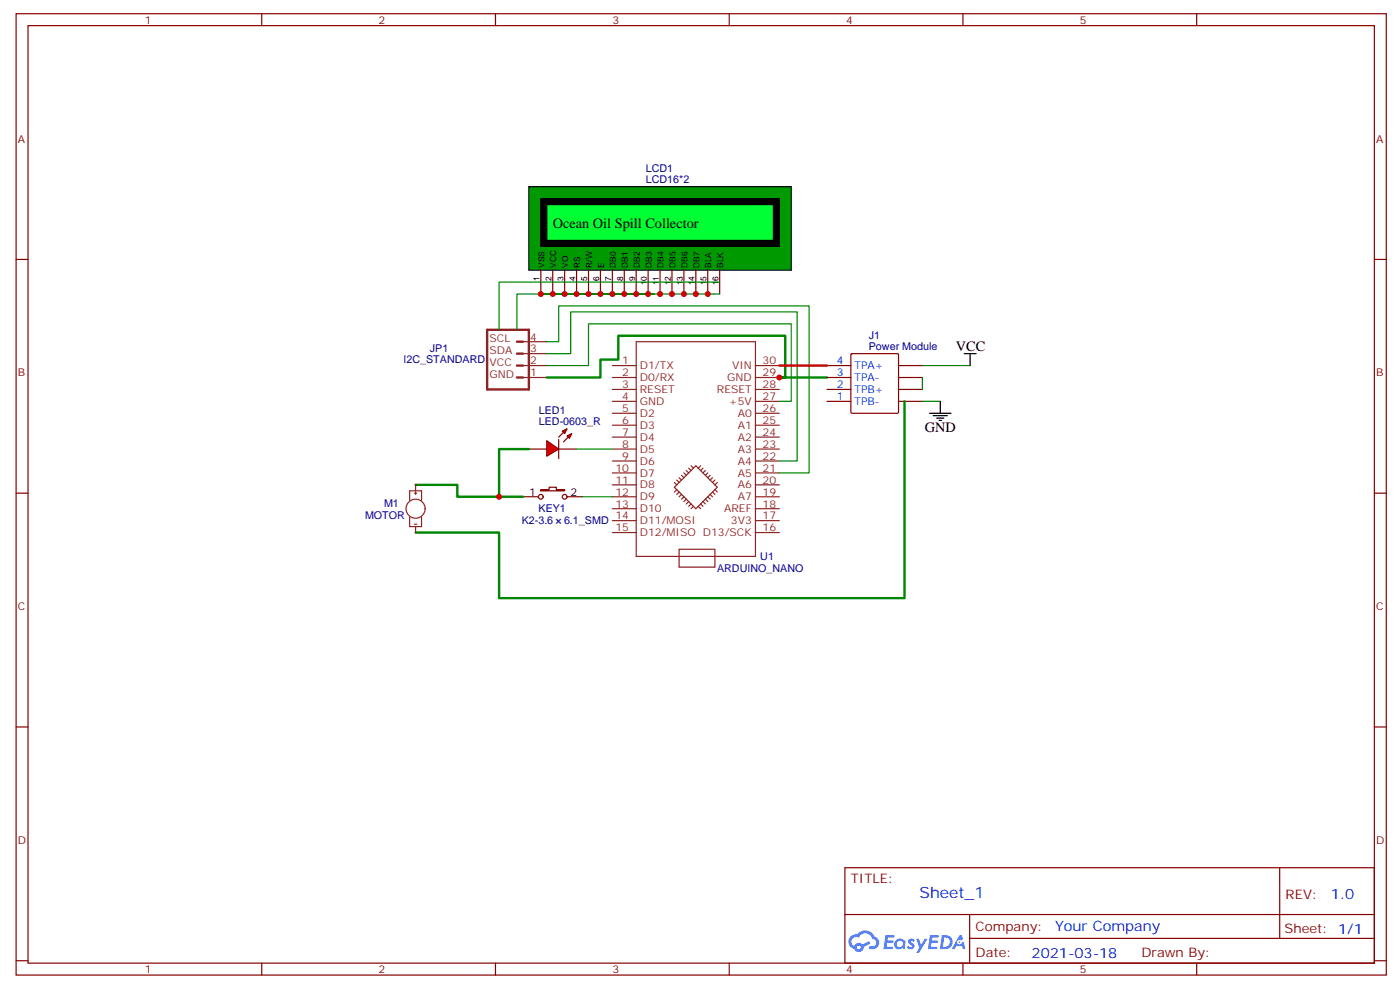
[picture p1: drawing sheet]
<svg xmlns="http://www.w3.org/2000/svg" width="414mm" height="292mm" viewBox="0 0 414 292" stroke-linecap="round" stroke-linejoin="round" font-family="sans-serif">
<g fill="none" stroke="#870000" stroke-width=".35">
<path d="M4.8 4.1h405.3v284.3h-405.3zM8.3 7.6h398.3v277.3h-398.3zM77.4 4.1v3.5M146.6 4.1v3.5M215.7 4.1v3.5M284.9 4.1v3.5M354 4.1v3.5M4.8 76.7h3.5M406.6 76.7h3.5M4.8 145.9h3.5M406.6 145.9h3.5M4.8 215h3.5"/>
<path d="M406.6 215h3.5M249.9 256.6h156.7v28.3h-156.7zM378.6 256.7v20.8M250 270.5h156.4M286.9 277.5h119.5M286.9 270.5v14.1M4.8 284.2h3.5M77.4 284.9v3.5M146.6 284.9v3.5M215.7 284.9v3.5M284.9 284.9v3.5M354 284.9v3.5"/>
<path d="M406.6 284.2h3.5"/>
</g>
<g fill="#5487ff">
<path d="M268.9 277.8a1.22 1.22 0 0 1 1.7 .3l-.3 .6a.47 .47 0 0 0-.4-.4 .47 .47 0 0 0-.5 .1l.2 .3a1.14 1.14 0 0 1 .7 1.7 1.14 1.14 0 0 1-1.9 0l-.2-.2 .5-.5 .7 .4a.29 .29 0 0 0 .4-.2 .29 .29 0 0 0-.3-.4 1.04 1.04 0 0 1-.6-1.7z"/>
<path d="M261.9 276.6h2.4l.3 .2-.1 .5h-1.8l-.2 .9h1.6l.3 .3-.4 .4h-1.6l-.1 1.1 1.7 .1 .2 .3-.2 .3h-2.7z"/>
<path d="M275.1 276.6h2.3l.4 .2-.2 .5h-1.8l-.1 .9h1.5l.3 .3-.4 .4h-1.5l-.2 1.1 1.7 .1 .2 .3-.2 .3h-2.6z"/>
<path d="M283.8 276.6h.7l.4 1.2-.6 .3a.69 .69 0 0 0-1.1 .3 .69 .69 0 0 0 .5 1 .69 .69 0 0 0 .9-.6l.4-.3 .6 2.2h-.8l-.2-.9h-1.7l-.5 .9h-.9z"/>
<path d="M271.1 277.7h.7l.7 1.8 1.1-1.8h.8l-2.5 4.1h-.9l1-1.5z"/>
<path d="M278.6 276.6l-.6 4.1h1.4a2.11 2.11 0 0 0 2.4-2.1 2.11 2.11 0 0 0-2.5-2zM279.3 277.3a1.39 1.39 0 0 1 1.7 1.4 1.39 1.39 0 0 1-1.8 1.3h-.2z"/>
<path d="M264.9 278.2a1.54 1.54 0 0 0 0 2.1 1.54 1.54 0 0 0 2.1 .2l.6 .2 .3-2.3-.1-.2-.5-.1a1.49 1.49 0 0 0-2.4 .1zM265.2 279.2a.95 .95 0 0 1 1.9 0 .95 .95 0 0 1-1.9 0z"/>
<path d="M251.6 276.9a2.18 2.18 0 0 0 1.1 3.8 1.44 1.44 0 0 0 1.7 .9 1.44 1.44 0 0 0 1.1-1.5l2-1-.4-.7-1.9 .9a1.47 1.47 0 0 0-2.5 .5 1.39 1.39 0 0 1-.6-2 1.39 1.39 0 0 1 2-.4 2.12 2.12 0 0 1 2.1-1.3 2.12 2.12 0 0 1 1.9 1.6 1.14 1.14 0 0 1 1.1 1.5 1.14 1.14 0 0 1-1.6 .7 .43 .43 0 0 0-.6 .3 .43 .43 0 0 0 .4 .5 1.98 1.98 0 0 0 2.6-1.2 1.98 1.98 0 0 0-1.3-2.5 3.1 3.1 0 0 0-5.2-.7l-.9 .1zM253.5 280.2a.55 .55 0 0 1 1.1 0 .55 .55 0 0 1-1.1 0z"/>
<circle cx="283.9" cy="278.7" r=".26"/>
</g>
<g fill="none" stroke="#8c2424" stroke-width=".35">
<path d="M181.2 118.7h7M181.2 115.2h7M181.2 111.7h7M181.2 108.1h7M188.2 101.1h35.3v63.5h-35.3zM223.5 118.7h7M223.5 115.2h7M223.5 111.7h7M223.5 108.1h7M181.2 139.9h7M181.2 136.3h7M181.2 132.8h7"/>
<path d="M181.2 129.3h7M181.2 125.8h7M181.2 122.2h7M202.3 139.9l.7 .7M203 139.2l.7 .7M203.7 138.5l.7 .7M204.4 137.8l.7 .7M207.3 137.8l-.7 .7M208 138.5l-.7 .7M208.7 139.2l-.7 .7M209.4 139.9l-.7 .7M223.5 139.9h7"/>
<path d="M223.5 136.3h7M223.5 132.8h7M223.5 129.3h7M223.5 125.8h7M223.5 122.2h7M181.2 154h7M181.2 150.5h7M181.2 146.9h7M181.2 143.4h7M181.2 157.5h7M199.5 144.1l6.3-6.3 6.4 6.3-6.4 6.4zM199.5 142.7l.7 .7"/>
<path d="M200.2 142l.7 .7M200.2 144.8l-.7 .7M200.9 141.3l.7 .7M200.9 145.5l-.7 .7M201.6 140.6l.7 .7M201.6 146.2l-.7 .7M202.3 146.9l-.7 .7M203 147.6l-.7 .7M203.7 148.3l-.7 .7M204.4 149l-.7 .8M205.1 149.8l-.7 .7M206.6 149.8l.7 .7"/>
<path d="M207.3 149l.7 .8M208 148.3l.7 .7M208.7 147.6l.7 .7M209.4 146.9l.7 .7M210.1 146.2l.7 .7M210.1 140.6l-.7 .7M210.8 145.5l.7 .7M210.8 141.3l-.7 .7M211.5 144.8l.7 .7M211.5 142l-.7 .7M212.2 142.7l-.7 .7M223.5 154h7"/>
<path d="M223.5 150.5h7M223.5 146.9h7M223.5 143.4h7M223.5 157.5h7M200.9 162.5h10.6v5.2h-10.6z"/>
</g>
<g fill="#f00" stroke="#870000" stroke-width=".35">
<path d="M161.7 130.4l3.6 2.4-3.6 2.1z"/>
<path d="M165.3 130v5.6z"/>
</g>
<g fill="#870000" stroke="#870000" stroke-width=".35">
<path d="M166.7 127.9l-1.4 1.4z"/>
<path d="M166.7 130.7l1.4-1.4z"/>
</g>
<g fill="#f00" stroke="#870000" stroke-width=".35">
<path d="M166.3 127.5l1.4-.7-.7 1.4z"/>
<path d="M167.7 128.9l1.5-.7-.7 1.4z"/>
</g>
<g fill="none" stroke="#870000" stroke-width=".35">
<path d="M156.5 132.8h5.2M165.3 132.8h5.3M154.7 146.9h4.6M160 144.8h2.5v-.7h2.1v.7h2.4v.4h-7zM167.7 146.9h4.6"/>
<circle cx="160" cy="146.9" r=".71"/>
<circle cx="167" cy="146.9" r=".71"/>
</g>
<path d="M170.6 132.8h10.6M172.3 146.9h8.9" fill="none" stroke="#008700" stroke-width=".35"/>
<path d="M156.5 55.2h77.6v24.7h-77.6z" fill="#090" stroke="#000" stroke-width=".35"/>
<g fill="none" stroke="#870000" stroke-width=".35">
<path d="M160 79.9v7.1M163.5 79.9v7.1M167 79.9v7.1M170.6 79.9v7.1M174.1 79.9v7.1M177.6 79.9v7.1M181.2 79.9v7.1M184.7 79.9v7.1M188.2 79.9v7.1M191.7 79.9v7.1M195.3 79.9v7.1M198.8 79.9v7.1"/>
<path d="M202.3 79.9v7.1M205.8 79.9v7.1M209.4 79.9v7.1M212.9 79.9v7.1"/>
</g>
<path d="M160 58.7h70.5v14.1h-70.5z" fill="#000" stroke="#000" stroke-width=".35"/>
<path d="M161.7 60.5h67.1v10.6h-67.1z" fill="none" stroke="#000" stroke-width=".35"/>
<path d="M161.7 60.5h67.1v10.6h-67.1z" fill="#0f3" stroke="#000" stroke-width=".35"/>
<path d="M144.1 97.5h12.4v17.7h-12.4zM152.9 104.6h1.8M152.9 108.1h1.8M152.9 111.7h1.8M152.9 101.1h1.8" fill="none" stroke="#8c2424" stroke-width=".71"/>
<path d="M154.7 111.7h7M154.7 108.1h7M154.7 104.6h7M154.7 101.1h7" fill="none" stroke="#8c2424" stroke-width=".35"/>
<path d="M160 87h-7.1v10.5M193.5 87h-33.5h52.9M212.9 83.4h-65.3v14.1M161.7 104.6h7.1v-12.3h67v44h-5.3M161.7 101.1h3.6v-10.6h74.1v49.4h-8.9M161.7 108.1h12.4v-12.3h60v22.9h-3.6M272.9 108.1h14.1M272.9 111.7v3.5M272.9 118.7h5.3" fill="none" stroke="#008700" stroke-width=".35"/>
<path d="M161.7 111.7h15.9v-5.3h5.3v-7.1h49.4v12.4h-1.8h14.2" fill="none" stroke="#008700" stroke-width=".71"/>
<path d="M244.7 118.7h7M244.7 115.2h7M244.7 111.7h7M244.7 108.1h7M251.8 104.8l.3-.2h13.4l.3 .2v17.1l-.2 .3h-13.5l-.3-.2zM265.8 118.7h7.1M265.8 115.2h7.1M265.8 111.7h7.1M265.8 108.1h7.1" fill="none" stroke="#870000" stroke-width=".35"/>
<path d="M230.5 108.1h14.2z" fill="#900" stroke="#f00" stroke-width=".71"/>
<path d="M278.2 118.7v3.5M285.2 104.6h3.5M287 104.6v3.5M275 122.2h6.3M276 122.9h4.3M277.1 123.6h2.1M277.8 124.4h.7" fill="none" stroke="#000" stroke-width=".35"/>
<path d="M267.6 118.7v58.2h-120v-19.4h-24.7M156.5 132.8h-8.9v14.1h7.1M122.9 143.4h12.4v3.5h12.3" fill="none" stroke="#008700" stroke-width=".71"/>
<g fill="none" stroke="#8c2424" stroke-width=".35">
<path d="M121.2 148v-2.8h3.5v2.8M121.2 152.9v2.9h3.5v-2.9M122.6 145.9h.7M122.6 155h.7M122.9 143.4v1.8M122.9 145.5v.7M122.9 155.8v1.7"/>
<circle cx="122.9" cy="150.5" r="2.82"/>
</g>
<g fill="#8c2424">
<circle cx="122.9" cy="143.4" r=".18"/>
<circle cx="122.9" cy="157.5" r=".18"/>
</g>
<g fill="#c00">
<circle cx="202.3" cy="87" r=".88"/>
<circle cx="205.8" cy="87" r=".88"/>
<circle cx="160" cy="87" r=".88"/>
<circle cx="163.5" cy="87" r=".88"/>
<circle cx="167" cy="87" r=".88"/>
<circle cx="170.6" cy="87" r=".88"/>
<circle cx="174.1" cy="87" r=".88"/>
<circle cx="177.6" cy="87" r=".88"/>
<circle cx="181.2" cy="87" r=".88"/>
<circle cx="184.7" cy="87" r=".88"/>
<circle cx="188.2" cy="87" r=".88"/>
<circle cx="191.7" cy="87" r=".88"/>
<circle cx="195.3" cy="87" r=".88"/>
<circle cx="198.8" cy="87" r=".88"/>
<circle cx="209.4" cy="87" r=".88"/>
<circle cx="230.5" cy="111.7" r=".88"/>
<circle cx="147.6" cy="146.9" r=".88"/>
</g>
<text font-size="4.6" fill="#00f" x="272" y="265.7">Sheet_1</text>
<g font-size="4.2">
<text x="163.5" y="67.6">Ocean Oil Spill Collector</text>
<text x="282.8" y="103.9">VCC</text>
<text x="273.6" y="127.9">GND</text>
</g>
<g font-size="4.2" fill="#00f">
<text x="393.7" y="265.9">1.0</text>
<text x="312.1" y="275.5">Your Company</text>
<text x="305.2" y="283.3">2021-03-18</text>
</g>
<g font-size="3.9" fill="#800">
<text x="251.7" y="261.2">TITLE:</text>
<text x="380.3" y="265.9">REV:</text>
<text x="288.6" y="275.4">Company:</text>
<text x="380" y="276">Sheet: 1/1</text>
<text x="288.6" y="283.1">Date:</text>
<text x="337.7" y="283.2">Drawn By:</text>
</g>
<g font-size="3.2" fill="#800">
<text x="42.9" y="7.1">1</text>
<text x="112" y="7.1">2</text>
<text x="181.2" y="7.1">3</text>
<text x="250.3" y="7.1">4</text>
<text x="319.4" y="7.1">5</text>
<text x="5.3" y="42.2">A</text>
<text x="407.1" y="42.2">A</text>
<text x="5.3" y="111.3">B</text>
<text x="407.1" y="111.3">B</text>
<text x="5.3" y="180.4">C</text>
<text x="407.1" y="180.4">C</text>
<text x="5.3" y="249.6">D</text>
<text x="407.1" y="249.6">D</text>
<text x="42.9" y="287.9">1</text>
<text x="112" y="287.9">2</text>
<text x="181.2" y="287.9">3</text>
<text x="250.3" y="287.9">4</text>
<text x="319.4" y="287.9">5</text>
</g>
<g font-size="3.2" fill="#000080">
<text x="191.1" y="50.9">LCD1</text>
<text x="191.1" y="54.2">LCD16*2</text>
<text x="257" y="100.2">J1</text>
<text x="119.4" y="107.5">I2C_STANDARD</text>
<text x="127.2" y="104">JP1</text>
<text x="257" y="103.4">Power Module</text>
<text x="159.4" y="125.8">LED-0603_R</text>
<text x="159.4" y="122.5">LED1</text>
<text x="113.6" y="149.8">M1</text>
<text x="108" y="153.4">MOTOR</text>
<text x="154.3" y="155">K2-3.6</text>
<text x="159.3" y="151.5">KEY1</text>
<text x="166.9" y="155">6.1_SMD</text>
<text x="224.9" y="165.7">U1</text>
<text x="212.1" y="169.2">ARDUINO_NANO</text>
</g>
<g font-size="3.2" fill="#8d2323">
<text x="144.8" y="101.1">SCL</text>
<text x="156.8" y="100.7">4</text>
<text x="144.8" y="104.6">SDA</text>
<text x="156.8" y="107.8">2</text>
<text x="156.8" y="104.2">3</text>
<text x="184.1" y="107.8">1</text>
<text x="225.6" y="107.8">30</text>
<text x="144.8" y="108.1">VCC</text>
<text x="144.8" y="111.7">GND</text>
<text x="156.8" y="111.3">1</text>
<text x="184.1" y="111.3">2</text>
<text x="189.3" y="112.7">D0/RX</text>
<text x="189.3" y="109.2">D1/TX</text>
<text x="215.1" y="112.7">GND</text>
<text x="216.5" y="109.2">VIN</text>
<text x="225.6" y="111.3">29</text>
<text x="184.1" y="118.4">4</text>
<text x="184.1" y="114.8">3</text>
<text x="189.3" y="119.8">GND</text>
<text x="189.3" y="116.2">RESET</text>
<text x="212.1" y="116.2">RESET</text>
<text x="215.6" y="119.8">+5V</text>
<text x="225.6" y="114.8">28</text>
<text x="225.6" y="118.4">27</text>
<text x="184.1" y="125.4">6</text>
<text x="184.1" y="121.9">5</text>
<text x="189.3" y="123.3">D2</text>
<text x="218.2" y="123.3">A0</text>
<text x="225.6" y="125.4">25</text>
<text x="225.6" y="121.9">26</text>
<text x="184.1" y="128.9">7</text>
<text x="189.3" y="130.4">D4</text>
<text x="189.3" y="126.8">D3</text>
<text x="218.2" y="130.4">A2</text>
<text x="218.2" y="126.8">A1</text>
<text x="225.6" y="128.9">24</text>
<text x="184.1" y="136">9</text>
<text x="184.1" y="132.5">8</text>
<text x="189.3" y="137.4">D6</text>
<text x="189.3" y="133.9">D5</text>
<text x="218.2" y="137.4">A4</text>
<text x="218.2" y="133.9">A3</text>
<text x="225.6" y="136">22</text>
<text x="225.6" y="132.5">23</text>
<text x="182.1" y="143.1">11</text>
<text x="182.1" y="139.5">10</text>
<text x="189.3" y="140.9">D7</text>
<text x="218.2" y="140.9">A5</text>
<text x="225.6" y="143.1">20</text>
<text x="225.6" y="139.5">21</text>
<text x="182.1" y="146.6">12</text>
<text x="189.3" y="148">D9</text>
<text x="189.3" y="144.5">D8</text>
<text x="218.2" y="148">A7</text>
<text x="218.2" y="144.5">A6</text>
<text x="225.6" y="146.6">19</text>
<text x="182.1" y="153.6">14</text>
<text x="182.1" y="150.1">13</text>
<text x="189.3" y="155">D11/MOSI</text>
<text x="189.3" y="151.5">D10</text>
<text x="214.2" y="151.5">AREF</text>
<text x="216.2" y="155">3V3</text>
<text x="225.6" y="150.1">18</text>
<text x="225.6" y="153.6">17</text>
<text x="182.1" y="157.2">15</text>
<text x="189.3" y="158.6">D12/MISO D13/SCK</text>
<text x="225.6" y="157.2">16</text>
</g>
<g font-size="3.2" fill="#00f">
<text x="247.6" y="107.8">4</text>
<text x="247.6" y="111.3">3</text>
<text x="252.8" y="112.7">TPA-</text>
<text x="252.8" y="109.2">TPA+</text>
<text x="247.6" y="118.4">1</text>
<text x="247.6" y="114.8">2</text>
<text x="252.8" y="119.8">TPB-</text>
<text x="252.8" y="116.2">TPB+</text>
</g>
<g font-size="3.2">
<text x="156.6" y="146.6">1</text>
<text x="168.8" y="146.6">2</text>
</g>
<g font-size="2.5">
<text x="159.6" y="83" transform="rotate(-90 159.6 83)">1</text>
<text x="161" y="79.2" transform="rotate(-90 161 79.2)">VSS</text>
<text x="163.2" y="83" transform="rotate(-90 163.2 83)">2</text>
<text x="164.6" y="79.2" transform="rotate(-90 164.6 79.2)">VCC</text>
<text x="166.7" y="83" transform="rotate(-90 166.7 83)">3</text>
<text x="168.1" y="79.2" transform="rotate(-90 168.1 79.2)">VO</text>
<text x="170.2" y="83" transform="rotate(-90 170.2 83)">4</text>
<text x="171.6" y="79.2" transform="rotate(-90 171.6 79.2)">RS</text>
<text x="173.7" y="83" transform="rotate(-90 173.7 83)">5</text>
<text x="175.2" y="79.2" transform="rotate(-90 175.2 79.2)">R/W</text>
<text x="177.3" y="83" transform="rotate(-90 177.3 83)">6</text>
<text x="178.7" y="79.2" transform="rotate(-90 178.7 79.2)">E</text>
<text x="180.8" y="83" transform="rotate(-90 180.8 83)">7</text>
<text x="182.2" y="79.2" transform="rotate(-90 182.2 79.2)">DB0</text>
<text x="184.3" y="83" transform="rotate(-90 184.3 83)">8</text>
<text x="185.7" y="79.2" transform="rotate(-90 185.7 79.2)">DB1</text>
<text x="187.9" y="83" transform="rotate(-90 187.9 83)">9</text>
<text x="189.3" y="79.2" transform="rotate(-90 189.3 79.2)">DB2</text>
<text x="192.8" y="79.2" transform="rotate(-90 192.8 79.2)">DB3</text>
<text x="196.3" y="79.2" transform="rotate(-90 196.3 79.2)">DB4</text>
<text x="199.8" y="79.2" transform="rotate(-90 199.8 79.2)">DB5</text>
<text x="203.4" y="79.2" transform="rotate(-90 203.4 79.2)">DB6</text>
<text x="206.9" y="79.2" transform="rotate(-90 206.9 79.2)">DB7</text>
<text x="210.4" y="79.2" transform="rotate(-90 210.4 79.2)">BLA</text>
<text x="214" y="79.2" transform="rotate(-90 214 79.2)">BLK</text>
<text x="191.4" y="84.4" transform="rotate(-90 191.4 84.4)">10</text>
<text x="194.9" y="84.4" transform="rotate(-90 194.9 84.4)">11</text>
<text x="198.4" y="84.4" transform="rotate(-90 198.4 84.4)">12</text>
<text x="202" y="84.4" transform="rotate(-90 202 84.4)">13</text>
<text x="205.5" y="84.4" transform="rotate(-90 205.5 84.4)">14</text>
<text x="209" y="84.4" transform="rotate(-90 209 84.4)">15</text>
<text x="212.5" y="84.4" transform="rotate(-90 212.5 84.4)">16</text>
</g>
</svg>
